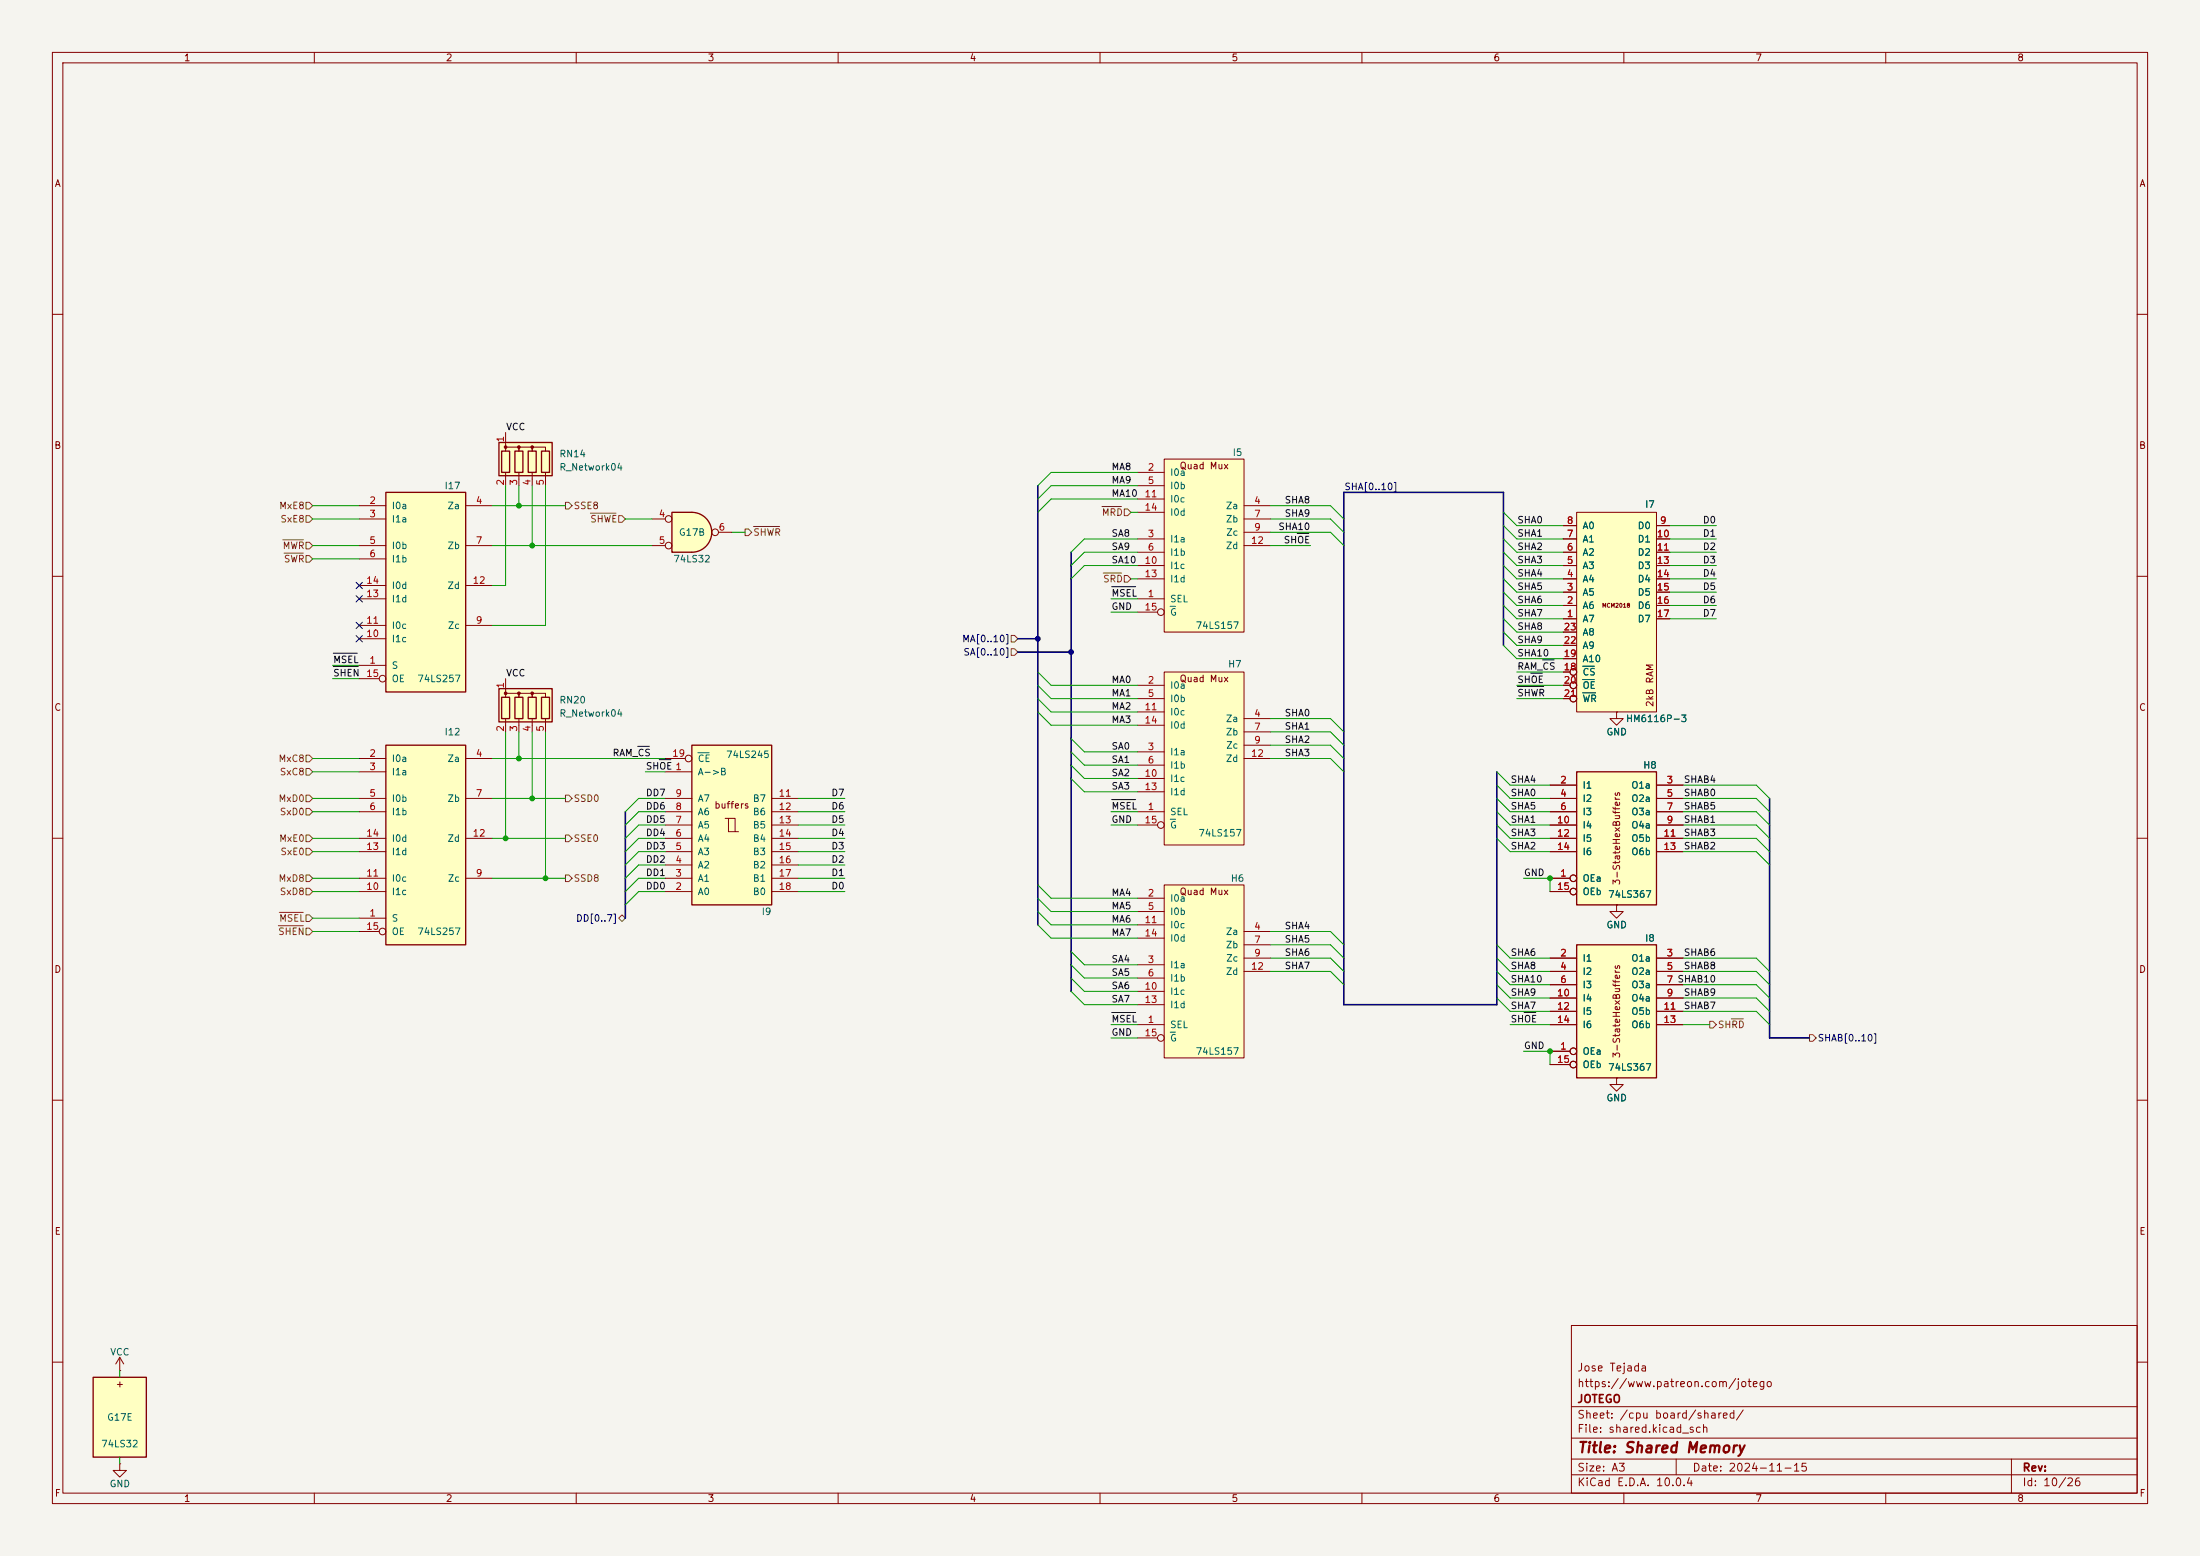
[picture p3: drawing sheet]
<svg xmlns="http://www.w3.org/2000/svg" width="420mm" height="297mm" viewBox="0 0 420 297" stroke-linecap="round" stroke-linejoin="round" font-family="sans-serif">
<path d="M0 0h420v297h-420z" fill="#f5f4ef" stroke="#f5f4ef" stroke-width=".19"/>
<g fill="none" stroke="#840000" stroke-width=".19">
<path d="M10 10h400v277h-400zM12 12h396v273h-396zM60 10v2M110 10v2M160 10v2M210 10v2M260 10v2M310 10v2M360 10v2M10 60h2M408 60h2M10 110h2"/>
<path d="M408 110h2M10 160h2M408 160h2M10 210h2M408 210h2M300 253h108v32h-108zM10 260h2M300 278.5h108M300 274.5h108M300 268.5h108M320 278.5v3M384 278.5v6.5"/>
<path d="M408 260h2M60 285v2M110 285v2M160 285v2M210 285v2M260 285v2M300 281.5h108M310 285v2M360 285v2"/>
</g>
<path d="M222.2 128.3h15.3v33h-15.3z" fill="#ffffc2"/>
<g fill="none" stroke="#840000" stroke-width=".19">
<path d="M217.2 130.8h5M217.2 133.4h5M217.2 135.9h5M217.2 138.4h5M222.2 128.3h15.3v33h-15.3zM237.5 137.2h5.1M237.5 139.7h5.1M217.2 154.9h5M217.2 143.5h5M217.2 146.1h5M217.2 148.6h5M217.2 151.1h5"/>
<path d="M217.2 157.5h3.8M237.5 142.2h5.1M237.5 144.8h5.1"/>
<circle cx="221.6" cy="157.5" r=".63"/>
</g>
<path d="M223.4 156.4h1" fill="none" stroke="#006464" stroke-width=".19"/>
<path d="M222.2 168.9h15.3v33h-15.3z" fill="#ffffc2"/>
<g fill="none" stroke="#840000" stroke-width=".19">
<path d="M217.2 171.5h5M217.2 174h5M217.2 176.5h5M217.2 179.1h5M222.2 168.9h15.3v33h-15.3zM237.5 177.8h5.1M217.2 195.6h5M217.2 184.2h5M217.2 186.7h5M217.2 189.2h5M217.2 191.8h5M217.2 198.1h3.8"/>
<path d="M237.5 180.3h5.1M237.5 182.9h5.1M237.5 185.4h5.1"/>
<circle cx="221.6" cy="198.1" r=".63"/>
</g>
<path d="M223.4 197h1" fill="none" stroke="#006464" stroke-width=".19"/>
<path d="M132.1 142.2h15.2v30.5h-15.2z" fill="#ffffc2"/>
<g fill="none" stroke="#840000" stroke-width=".19">
<path d="M127 147.3h5.1M127 157.5h5.1M127 154.9h5.1M127 152.4h5.1M127 144.8h3.8M138.4 156.2h1.9v2.6h.7M139.1 156.2v2.6h1.2M147.3 157.5h5.1M147.3 154.9h5.1M147.3 152.4h5.1M127 170.2h5.1M127 167.6h5.1"/>
<path d="M127 165.1h5.1M127 162.6h5.1M127 160h5.1M147.3 170.2h5.1M147.3 167.6h5.1M147.3 165.1h5.1M147.3 162.6h5.1M147.3 160h5.1"/>
<circle cx="131.4" cy="144.8" r=".63"/>
</g>
<path d="M132.1 142.2h15.2v30.5h-15.2z" fill="none" stroke="#840000" stroke-width=".25"/>
<path d="M133.2 143.7h2.2" fill="none" stroke="#006464" stroke-width=".19"/>
<path d="M95.2 84.5h10.2v6.3h-10.2z" fill="#ffffc2"/>
<path d="M95.2 84.5h10.2v6.3h-10.2zM95.8 86.1h1.5v4.1h-1.5zM98.3 86.1h1.5v4.1h-1.5zM100.8 86.1h1.6v4.1h-1.6zM103.4 86.1h1.5v4.1h-1.5z" fill="none" stroke="#840000" stroke-width=".25"/>
<g fill="#840000" stroke="#840000" stroke-width=".19">
<circle cx="96.5" cy="85.3" r=".25"/>
<circle cx="99.1" cy="85.3" r=".25"/>
<circle cx="101.6" cy="85.3" r=".25"/>
</g>
<path d="M96.5 86.1v-.8h2.6v.8v-.8h2.5v.8v-.8h2.5v.8M96.5 82.6v2.5M96.5 90.2v2.5M99.1 90.2v2.5M101.6 90.2v2.5M104.1 90.2v2.5" fill="none" stroke="#840000" stroke-width=".19"/>
<path d="M132.1 97.8a3.8 3.8 0 0 1 3.8 3.8 3.8 3.8 0 0 1-3.8 3.8z" fill="#ffffc2" stroke="#ffffc2" stroke-width=".19"/>
<path d="M128.3 97.8h3.8v7.6h-3.8z" fill="#ffffc2"/>
<path d="M128.3 97.8h3.8a3.8 3.8 0 0 1 3.8 3.8 3.8 3.8 0 0 1-3.8 3.8h-3.8z" fill="none" stroke="#840000" stroke-width=".25"/>
<g fill="none" stroke="#840000" stroke-width=".19">
<path d="M124.5 99.1h2.5M124.5 104.1h2.5M137.2 101.6h2.5"/>
<circle cx="127.6" cy="99.1" r=".63"/>
<circle cx="127.6" cy="104.1" r=".63"/>
<circle cx="136.5" cy="101.6" r=".63"/>
</g>
<path d="M95.2 131.4h10.2v6.4h-10.2z" fill="#ffffc2"/>
<path d="M95.2 131.4h10.2v6.4h-10.2zM95.8 133.1h1.5v4.1h-1.5zM98.3 133.1h1.5v4.1h-1.5zM100.8 133.1h1.6v4.1h-1.6zM103.4 133.1h1.5v4.1h-1.5z" fill="none" stroke="#840000" stroke-width=".25"/>
<g fill="#840000" stroke="#840000" stroke-width=".19">
<circle cx="96.5" cy="132.3" r=".25"/>
<circle cx="99.1" cy="132.3" r=".25"/>
<circle cx="101.6" cy="132.3" r=".25"/>
</g>
<path d="M96.5 133.1v-.8h2.6v.8v-.8h2.5v.8v-.8h2.5v.8M96.5 129.5v2.6M96.5 137.2v2.5M99.1 137.2v2.5M101.6 137.2v2.5M104.1 137.2v2.5" fill="none" stroke="#840000" stroke-width=".19"/>
<path d="M73.7 94h15.2v38.1h-15.2z" fill="#ffffc2"/>
<path d="M73.7 94h15.2v38.1h-15.2z" fill="none" stroke="#840000" stroke-width=".25"/>
<g fill="none" stroke="#840000" stroke-width=".19">
<path d="M68.6 96.5h5.1M68.6 99.1h5.1M88.9 96.5h5.1M68.6 104.1h5.1M68.6 106.7h5.1M68.6 119.4h5.1M68.6 111.8h5.1M68.6 114.3h5.1M88.9 104.1h5.1M88.9 119.4h5.1M88.9 111.8h5.1M68.6 127h5.1"/>
<path d="M68.6 121.9h5.1M68.6 129.5h3.8"/>
<circle cx="73" cy="129.5" r=".63"/>
</g>
<path d="M73.7 142.2h15.2v38.1h-15.2z" fill="#ffffc2"/>
<path d="M73.7 142.2h15.2v38.1h-15.2z" fill="none" stroke="#840000" stroke-width=".25"/>
<g fill="none" stroke="#840000" stroke-width=".19">
<path d="M68.6 144.8h5.1M68.6 147.3h5.1M68.6 152.4h5.1M68.6 154.9h5.1M88.9 144.8h5.1M88.9 152.4h5.1M68.6 175.3h5.1M68.6 167.6h5.1M68.6 170.2h5.1M68.6 160h5.1M68.6 162.6h5.1M68.6 177.8h3.8"/>
<path d="M88.9 167.6h5.1M88.9 160h5.1"/>
<circle cx="73" cy="177.8" r=".63"/>
</g>
<path d="M301 147.3h15.2v25.4h-15.2z" fill="#ffffc2"/>
<path d="M301 147.3h15.2v25.4h-15.2z" fill="none" stroke="#840000" stroke-width=".25"/>
<g fill="none" stroke="#840000" stroke-width=".19">
<path d="M295.9 149.9h5.1M295.9 152.4h5.1M295.9 154.9h5.1M295.9 157.5h5.1M316.2 149.9h5.1M316.2 152.4h5.1M316.2 154.9h5.1M316.2 157.5h5.1M295.9 167.6h3.8M295.9 160h5.1M295.9 162.6h5.1M295.9 170.2h3.8"/>
<path d="M316.2 160h5.1M316.2 162.6h5.1M22.9 279.4v1.3h1.2l-1.2 1.2-1.3-1.2h1.3M22.9 279.4h.1"/>
<circle cx="300.4" cy="170.2" r=".63"/>
<circle cx="300.4" cy="167.6" r=".63"/>
</g>
<path d="M17.8 262.9h10.1v15.2h-10.1z" fill="#ffffc2"/>
<path d="M17.8 262.9h10.1v15.2h-10.1z" fill="none" stroke="#840000" stroke-width=".25"/>
<path d="M308.6 172.7v1.3h1.3l-1.3 1.3-1.3-1.3h1.3M308.6 172.7h.1M308.6 205.7v1.3h1.3l-1.3 1.3-1.3-1.3h1.3M308.6 205.7h.1M22.9 259.1l-.8 1.2M22.9 259.1l.7 1.2M22.9 259.1v2.5M22.9 261.6h.1" fill="none" stroke="#840000" stroke-width=".19"/>
<path d="M222.2 87.6h15.3v33.1h-15.3z" fill="#ffffc2"/>
<g fill="none" stroke="#840000" stroke-width=".19">
<path d="M217.2 90.2h5M217.2 92.7h5M217.2 95.3h5M217.2 97.8h5M222.2 87.6h15.3v33.1h-15.3zM237.5 96.5h5.1M237.5 99.1h5.1M217.2 114.3h5M217.2 102.9h5M217.2 105.4h5M217.2 108h5M217.2 110.5h5"/>
<path d="M217.2 116.8h3.8M237.5 101.6h5.1M237.5 104.1h5.1"/>
<circle cx="221.6" cy="116.8" r=".63"/>
</g>
<path d="M223.4 115.7h1" fill="none" stroke="#006464" stroke-width=".19"/>
<path d="M301 180.3h15.2v25.4h-15.2z" fill="#ffffc2"/>
<path d="M301 180.3h15.2v25.4h-15.2z" fill="none" stroke="#840000" stroke-width=".25"/>
<g fill="none" stroke="#840000" stroke-width=".19">
<path d="M308.6 135.9v1.3h1.3l-1.3 1.2-1.3-1.2h1.3M308.6 135.9h.1M295.9 182.9h5.1M295.9 185.4h5.1M295.9 188h5.1M295.9 190.5h5.1M295.9 193h5.1M295.9 195.6h5.1M316.2 182.9h5.1M316.2 185.4h5.1M316.2 188h5.1M316.2 190.5h5.1"/>
<path d="M316.2 193h5.1M316.2 195.6h5.1M295.9 200.7h3.8M295.9 203.2h3.8"/>
<circle cx="300.4" cy="203.2" r=".63"/>
<circle cx="300.4" cy="200.7" r=".63"/>
</g>
<path d="M301 97.8h15.2v38.1h-15.2z" fill="#ffffc2"/>
<g fill="none" stroke="#840000" stroke-width=".19">
<path d="M301 97.8h15.2v38.1h-15.2zM298.4 118.1h2.6M298.4 115.6h2.6M298.4 113h2.6M298.4 110.5h2.6M298.4 108h2.6M298.4 105.4h2.6M298.4 102.9h2.6M298.4 100.3h2.6M316.2 118.1h2.6M316.2 115.6h2.6M316.2 113h2.6"/>
<path d="M316.2 110.5h2.6M316.2 108h2.6M316.2 105.4h2.6M316.2 102.9h2.6M316.2 100.3h2.6M298.4 128.3h1.3M298.4 125.7h2.6M298.4 130.8h1.3M298.4 133.4h1.3M298.4 123.2h2.6M298.4 120.7h2.6M308.6 135.9h.1"/>
<path d="M295.9 149.9h5.1M295.9 152.4h5.1M295.9 154.9h5.1M295.9 157.5h5.1M316.2 149.9h5.1M316.2 152.4h5.1M316.2 154.9h5.1M316.2 157.5h5.1M295.9 167.6h3.8M295.9 160h5.1M295.9 162.6h5.1M295.9 170.2h3.8"/>
<path d="M308.6 172.7h.1M316.2 160h5.1M316.2 162.6h5.1M295.9 182.9h5.1M295.9 185.4h5.1M295.9 188h5.1M295.9 190.5h5.1M295.9 193h5.1M295.9 195.6h5.1M316.2 182.9h5.1M316.2 185.4h5.1M316.2 188h5.1"/>
<path d="M316.2 190.5h5.1M316.2 193h5.1M316.2 195.6h5.1M295.9 200.7h3.8M295.9 203.2h3.8M308.6 205.7h.1"/>
<circle cx="300.4" cy="133.3" r=".63"/>
<circle cx="300.4" cy="130.8" r=".63"/>
<circle cx="300.4" cy="128.3" r=".63"/>
<circle cx="300.4" cy="170.2" r=".63"/>
<circle cx="300.4" cy="167.6" r=".63"/>
<circle cx="300.4" cy="203.2" r=".63"/>
<circle cx="300.4" cy="200.7" r=".63"/>
</g>
<path d="M302.1 127.2h2.3M302.1 129.7h2.3M302.1 132.2h2.5" fill="none" stroke="#006464" stroke-width=".19"/>
<g fill="none" stroke="#725600" stroke-width=".19">
<path d="M58.4 95.9h.7l.6 .6-.6 .7h-.7zM58.4 98.4h.7l.6 .7-.6 .6h-.7zM107.9 95.9h.7l.6 .6-.6 .7h-.7zM112.7 98h4.9M118.1 98.4h.6l.7 .7-.7 .6h-.6zM210.4 96.7h3.7M214.6 97.2h.7l.6 .6-.6 .6h-.7zM54 103h3.9M54.2 105.6h3.7M58.4 106h.7l.6 .7-.6 .6h-.7zM58.4 103.5h.7l.6 .6-.6 .7h-.7zM142.2 101h.7l.6 .6-.6 .6h-.7z"/>
<path d="M143.8 100.5h5M210.6 109.4h3.5M214.6 109.9h.7l.6 .6-.6 .6h-.7zM193 121.3h.7l.6 .6-.6 .7h-.7zM193 123.8h.7l.6 .7-.6 .6h-.7zM58.4 144.1h.7l.6 .7-.6 .6h-.7zM58.4 154.3h.7l.6 .6-.6 .7h-.7zM58.4 159.4h.7l.6 .6-.6 .7h-.7zM58.4 151.8h.7l.6 .6-.6 .6h-.7zM58.4 146.7h.7l.6 .6-.6 .7h-.7zM107.9 159.4h.7l.6 .6-.6 .7h-.7zM107.9 151.8h.7l.6 .6-.6 .6h-.7z"/>
<path d="M53.1 176.7h4.8M53.3 174.2h4.6M58.4 167h.7l.6 .6-.6 .7h-.7zM58.4 161.9h.7l.6 .7-.6 .6h-.7zM58.4 174.6h.7l.6 .7-.6 .6h-.7zM58.4 169.5h.7l.6 .7-.6 .6h-.7zM58.4 177.2h.7l.6 .6-.6 .6h-.7zM107.9 167h.7l.6 .6-.6 .7h-.7zM118.1 175.3l.6-.7 .7 .7-.7 .6zM326.4 194.9h.6l.7 .7-.7 .6h-.6zM330.5 194.5h2.3M345.4 197.5h.7l.6 .6-.6 .7h-.7z"/>
</g>
<path d="M212.2 112h4.6M247.6 101.8h2.3M63.6 124.7h4.6M63.6 127.2h4.8M289.7 131h5M292.2 128.5h2.3M294.5 126h2.2M121.7 142.5h2.3M125.9 145h2.2M212.2 152.6h4.6M212.2 193.3h4.6M291 193.3h2.2" fill="none" stroke="#0f0f0f" stroke-width=".19"/>
<path d="M198.1 92.7v83.8M204.5 105.4v83.8M194.3 124.5h10.2M194.3 121.9h3.8M287 123.2v-29.2h-30.5v97.8h29.2v-44.5M119.4 154.9v20.4M337.8 152.4v45.7h7.6" fill="none" stroke="#000084" stroke-width=".3"/>
<g fill="none" stroke="#009600" stroke-width=".19">
<path d="M59.7 99.1h8.9M59.7 96.5h8.9M94 96.5h13.9M96.5 92.7v19.1h-2.5M99.1 92.7v3.8M101.6 92.7v11.4M104.1 92.7v26.7h-10.1M119.4 99.1h5.1M215.9 97.8h1.3M217.2 95.3h-16.5l-2.6 2.5M217.2 90.2h-16.5l-2.6 2.5M217.2 92.7h-16.5l-2.6 2.6"/>
<path d="M242.6 99.1h11.4l2.5 2.5M242.6 96.5h11.4l2.5 2.6M287 97.8l2.6 2.5h8.8M59.7 104.1h8.9M59.7 106.7h8.9M94 104.1h30.5M139.7 101.6h2.5M212.1 116.8h5.1M212.1 114.3h5.1M215.9 110.5h1.3M217.2 105.4h-10.2l-2.5 2.6M217.2 108h-10.2l-2.5 2.5"/>
<path d="M217.2 102.9h-10.2l-2.5 2.5M242.6 101.6h11.4l2.5 2.5M242.6 104.1h7.6M287 102.9l2.6 2.5h8.8M287 108l2.6 2.5h8.8M287 115.6l2.6 2.5h8.8M287 110.5l2.6 2.5h8.8M287 105.4l2.6 2.6h8.8M287 100.3l2.6 2.6h8.8M287 113l2.6 2.6h8.8M287 118.1l2.6 2.6h8.8M318.8 105.4h8.9"/>
<path d="M318.8 110.5h8.9M318.8 118.1h8.9M318.8 113h8.9M318.8 108h8.9M318.8 102.9h8.9M318.8 115.6h8.9M318.8 100.3h8.9M63.5 129.5h5.1M63.5 127h5.1M96.5 139.7v20.3M99.1 139.7v5.1M101.6 139.7v12.7"/>
<path d="M104.1 139.7v27.9M198.1 133.4l2.6 2.5h16.5M198.1 128.3l2.6 2.5h16.5M198.1 135.9l2.6 2.5h16.5M198.1 130.8l2.6 2.6h16.5M242.6 139.7h11.4l2.5 2.5M242.6 137.2h11.4l2.5 2.5M287 123.2l2.6 2.5h8.8M287 120.7l2.6 2.5h8.8M289.6 130.8h8.8M289.6 133.4h8.8M289.6 128.3h8.8"/>
<path d="M59.7 147.3h8.9M59.7 154.9h8.9M59.7 152.4h8.9M59.7 144.8h8.9M94 152.4h13.9M94 144.8h33M123.2 147.3h3.8M127 157.5h-5.1l-2.5 2.5M127 154.9h-5.1l-2.5 2.6M127 152.4h-5.1l-2.5 2.5M152.4 157.5h8.9M152.4 154.9h8.9"/>
<path d="M152.4 152.4h8.9M204.5 143.5l2.5 2.6h10.2M204.5 141l2.5 2.5h10.2M204.5 146.1l2.5 2.5h10.2M204.5 148.6l2.5 2.5h10.2M212.1 157.5h5.1M212.1 154.9h5.1M242.6 144.8h11.4l2.5 2.5M242.6 142.2h11.4l2.5 2.6M285.7 154.9l2.6 2.6h7.6M285.7 157.5l2.6 2.5h7.6M285.7 152.4l2.6 2.5h7.6"/>
<path d="M285.7 149.9l2.6 2.5h7.6M285.7 147.3l2.6 2.6h7.6M321.3 157.5h14l2.5 2.5M321.3 154.9h14l2.5 2.6M321.3 152.4h14l2.5 2.5M321.3 149.9h14l2.5 2.5M59.7 160h8.9M59.7 167.6h8.9M59.7 162.6h8.9M59.7 170.2h8.9M59.7 177.8h8.9M59.7 175.3h8.9"/>
<path d="M94 160h13.9M94 167.6h13.9M127 160h-5.1l-2.5 2.6M127 167.6h-5.1l-2.5 2.6M127 162.6h-5.1l-2.5 2.5M127 170.2h-5.1l-2.5 2.5M127 165.1h-5.1l-2.5 2.5M152.4 160h8.9M152.4 167.6h8.9M152.4 162.6h8.9M152.4 170.2h8.9M152.4 165.1h8.9"/>
<path d="M198.1 171.5l2.6 2.5h16.5M198.1 176.5l2.6 2.6h16.5M198.1 174l2.6 2.5h16.5M198.1 168.9l2.6 2.6h16.5M242.6 177.8h11.4l2.5 2.5M285.7 160l2.6 2.6h7.6M290.8 167.6h5.1v2.6M321.3 160h14l2.5 2.6M321.3 162.6h14l2.5 2.5M204.5 181.6l2.5 2.6h10.2M204.5 186.7l2.5 2.5h10.2M204.5 184.2l2.5 2.5h10.2"/>
<path d="M204.5 189.2l2.5 2.6h10.2M212.1 195.6h5.1M212.1 198.1h5.1M242.6 182.9h11.4l2.5 2.5M242.6 185.4h11.4l2.5 2.6M242.6 180.3h11.4l2.5 2.6M285.7 188l2.6 2.5h7.6M285.7 180.3l2.6 2.6h7.6M285.7 182.9l2.6 2.5h7.6M285.7 185.4l2.6 2.6h7.6M285.7 190.5l2.6 2.5h7.6M288.3 195.6h7.6"/>
<path d="M321.3 190.5h14l2.5 2.5M321.3 182.9h14l2.5 2.5M321.3 185.4h14l2.5 2.6M321.3 188h14l2.5 2.5M321.3 193h14l2.5 2.6M321.3 195.6h5.1M290.8 200.7h5.1v2.5M22.9 261.6v1.3M22.9 278.1v1.3"/>
</g>
<path d="M68 111.2l1.2 1.2M68 118.8l1.2 1.2M68 113.7l1.2 1.2M69.2 111.2l-1.2 1.2M69.2 118.8l-1.2 1.2M69.2 113.7l-1.2 1.2M68 121.3l1.2 1.2M69.2 121.3l-1.2 1.2" fill="none" stroke="#000084" stroke-width=".19"/>
<g fill="#009600" stroke="#009600" stroke-width=".19">
<circle cx="295.9" cy="167.6" r=".46"/>
<circle cx="295.9" cy="200.7" r=".46"/>
<circle cx="104.1" cy="167.6" r=".46"/>
<circle cx="96.5" cy="160" r=".46"/>
<circle cx="101.6" cy="152.4" r=".46"/>
<circle cx="101.6" cy="104.1" r=".46"/>
<circle cx="99.1" cy="96.5" r=".46"/>
<circle cx="99.1" cy="144.8" r=".46"/>
</g>
<g fill="#000084" stroke="#000084" stroke-width=".19">
<circle cx="198.1" cy="121.9" r=".46"/>
<circle cx="204.5" cy="124.5" r=".46"/>
</g>
<text font-size="2" fill="#840000" x="301" y="277.8">Title: Shared Memory</text>
<g font-size="1.5" fill="#840000">
<text x="301" y="262.1">Jose Tejada</text>
<text x="301" y="268.1">JOTEGO</text>
<text x="301" y="265.1">https://www.patreon.com/jotego</text>
<text x="301" y="273.8">File: shared.kicad_sch</text>
<text x="301" y="271.1">Sheet: /cpu board/shared/</text>
<text x="301" y="281.2">Size: A3</text>
<text x="323" y="281.2">Date: 2024-11-15</text>
<text x="386" y="281.2">Rev:</text>
<text x="301" y="284">KiCad E.D.A. 10.0.4</text>
<text x="386" y="284">Id: 10/26</text>
</g>
<g font-size="1.3" fill="#840000">
<text x="35" y="12">1</text>
<text x="85" y="12">2</text>
<text x="135" y="12">3</text>
<text x="185" y="12">4</text>
<text x="235" y="12">5</text>
<text x="285" y="12">6</text>
<text x="335" y="12">7</text>
<text x="385" y="12">8</text>
<text x="10.3" y="36">A</text>
<text x="408.3" y="36">A</text>
<text x="10.3" y="86">B</text>
<text x="225.1" y="89.9">Quad Mux</text>
<text x="408.2" y="86">B</text>
<text x="225.1" y="130.5">Quad Mux</text>
<text x="10.3" y="136">C</text>
<text x="315.9" y="135.1" transform="rotate(-90 315.9 135.1)">2kB RAM</text>
<text x="408.2" y="136">C</text>
<text x="136.3" y="154.6">buffers</text>
<text x="225.1" y="171.2">Quad Mux</text>
<text x="309.6" y="169.1" transform="rotate(-90 309.6 169.1)">3-StateHexBuffers</text>
<text x="10.3" y="186">D</text>
<text x="408.2" y="186">D</text>
<text x="309.6" y="202.1" transform="rotate(-90 309.6 202.1)">3-StateHexBuffers</text>
<text x="10.3" y="236">E</text>
<text x="408.3" y="236">E</text>
<text x="22" y="265.1">+</text>
<text x="10.3" y="286">F</text>
<text x="35" y="287">1</text>
<text x="85" y="287">2</text>
<text x="135" y="287">3</text>
<text x="185" y="287">4</text>
<text x="235" y="287">5</text>
<text x="285" y="287">6</text>
<text x="335" y="287">7</text>
<text x="385" y="287">8</text>
<text x="408.3" y="286">F</text>
</g>
<g font-size="1.3" fill="#0f0f0f">
<text x="96.5" y="82.4">VCC</text>
<text x="212.1" y="95.1">MA10</text>
<text x="212.1" y="90">MA8</text>
<text x="212.1" y="92.6">MA9</text>
<text x="243.9" y="101.5">SHA10</text>
<text x="245.1" y="96.4">SHA8</text>
<text x="245.1" y="98.9">SHA9</text>
<text x="289.6" y="100.2">SHA0</text>
<text x="325" y="100.2">D0</text>
<text x="212.1" y="107.8">SA10</text>
<text x="212.1" y="102.7">SA8</text>
<text x="212.1" y="105.3">SA9</text>
<text x="245" y="104">SHOE</text>
<text x="289.6" y="102.7">SHA1</text>
<text x="289.6" y="105.3">SHA2</text>
<text x="289.6" y="107.8">SHA3</text>
<text x="325" y="102.7">D1</text>
<text x="325" y="105.3">D2</text>
<text x="325" y="107.8">D3</text>
<text x="289.6" y="110.4">SHA4</text>
<text x="289.6" y="112.9">SHA5</text>
<text x="325" y="112.9">D5</text>
<text x="325" y="110.4">D4</text>
<text x="212.1" y="116.7">GND</text>
<text x="212.1" y="114.2">MSEL</text>
<text x="289.6" y="115.4">SHA6</text>
<text x="289.6" y="118">SHA7</text>
<text x="325" y="118">D7</text>
<text x="325" y="115.4">D6</text>
<text x="289.6" y="123.1">SHA9</text>
<text x="289.6" y="120.5">SHA8</text>
<text x="289.6" y="125.6">SHA10</text>
<text x="63.5" y="126.9">MSEL</text>
<text x="63.5" y="129.4">SHEN</text>
<text x="96.5" y="129.4">VCC</text>
<text x="212.1" y="130.7">MA0</text>
<text x="289.6" y="128.1">RAM_CS</text>
<text x="289.6" y="130.7">SHOE</text>
<text x="212.1" y="135.8">MA2</text>
<text x="212.1" y="133.2">MA1</text>
<text x="245.1" y="137">SHA0</text>
<text x="289.6" y="133.2">SHWR</text>
<text x="212.1" y="138.3">MA3</text>
<text x="212.1" y="143.4">SA0</text>
<text x="245.1" y="142.1">SHA2</text>
<text x="245.1" y="139.6">SHA1</text>
<text x="116.8" y="144.7">RAM_CS</text>
<text x="123.2" y="147.2">SHOE 1</text>
<text x="212.1" y="145.9">SA1</text>
<text x="212.1" y="148.5">SA2</text>
<text x="245.1" y="144.7">SHA3</text>
<text x="288.3" y="149.7">SHA4</text>
<text x="321.3" y="149.7">SHAB4</text>
<text x="123.2" y="154.8">DD6</text>
<text x="123.2" y="152.3">DD7</text>
<text x="158.6" y="154.8">D6</text>
<text x="158.6" y="152.3">D7</text>
<text x="212.1" y="154.8">MSEL</text>
<text x="212.1" y="151">SA3</text>
<text x="288.3" y="154.8">SHA5</text>
<text x="288.3" y="152.3">SHA0</text>
<text x="321.3" y="154.8">SHAB5</text>
<text x="321.3" y="152.3">SHAB0</text>
<text x="123.2" y="159.9">DD4</text>
<text x="123.2" y="157.4">DD5</text>
<text x="158.6" y="157.4">D5</text>
<text x="158.6" y="159.9">D4</text>
<text x="212.1" y="157.4">GND</text>
<text x="288.3" y="157.4">SHA1</text>
<text x="288.3" y="159.9">SHA3</text>
<text x="321.3" y="157.4">SHAB1</text>
<text x="321.3" y="159.9">SHAB3</text>
<text x="123.2" y="165">DD2</text>
<text x="123.2" y="167.5">DD1</text>
<text x="123.2" y="162.4">DD3</text>
<text x="158.6" y="162.4">D3</text>
<text x="158.6" y="167.5">D1</text>
<text x="158.6" y="165">D2</text>
<text x="288.3" y="162.4">SHA2</text>
<text x="290.8" y="167.5">GND</text>
<text x="321.3" y="162.4">SHAB2</text>
<text x="123.2" y="170.1">DD0</text>
<text x="158.6" y="170.1">D0</text>
<text x="212.1" y="171.3">MA4</text>
<text x="212.1" y="173.9">MA5</text>
<text x="212.1" y="176.4">MA6</text>
<text x="212.1" y="178.9">MA7</text>
<text x="245.1" y="177.7">SHA4</text>
<text x="212.1" y="184">SA4</text>
<text x="245.1" y="182.8">SHA6</text>
<text x="245.1" y="185.3">SHA7</text>
<text x="245.1" y="180.2">SHA5</text>
<text x="288.3" y="185.3">SHA8</text>
<text x="288.3" y="182.8">SHA6</text>
<text x="321.3" y="185.3">SHAB8</text>
<text x="321.3" y="182.8">SHAB6</text>
<text x="212.1" y="189.1">SA6</text>
<text x="212.1" y="186.6">SA5</text>
<text x="212.1" y="191.6">SA7</text>
<text x="288.3" y="190.4">SHA9</text>
<text x="288.3" y="187.8">SHA10</text>
<text x="321.3" y="190.4">SHAB9</text>
<text x="212.1" y="198">GND</text>
<text x="212.1" y="195.5">MSEL</text>
<text x="288.3" y="192.9">SHA7</text>
<text x="288.3" y="195.5">SHOE</text>
<text x="321.3" y="192.9">SHAB7</text>
<text x="290.8" y="200.5">GND</text>
</g>
<g font-size="1.3" fill="#a90000">
<text x="96.5" y="84.5" transform="rotate(-90 96.5 84.5)">1</text>
<text x="96.5" y="92.8" transform="rotate(-90 96.5 92.8)">2</text>
<text x="99" y="92.8" transform="rotate(-90 99 92.8)">3</text>
<text x="101.6" y="92.8" transform="rotate(-90 101.6 92.8)">4</text>
<text x="104.1" y="92.8" transform="rotate(-90 104.1 92.8)">5</text>
<text x="218.4" y="95.2">11</text>
<text x="219" y="90.1">2</text>
<text x="219" y="92.7">5</text>
<text x="70.4" y="96.5">2</text>
<text x="70.4" y="99">3</text>
<text x="90.7" y="96.5">4</text>
<text x="125.7" y="99">4</text>
<text x="137.1" y="101.6">6</text>
<text x="218.4" y="97.8">14</text>
<text x="239.3" y="96.5">4</text>
<text x="239.3" y="99">7</text>
<text x="239.3" y="101.6">9</text>
<text x="299" y="100.3">8</text>
<text x="316.8" y="100.3">9</text>
<text x="70.4" y="104.1">5</text>
<text x="70.4" y="106.7">6</text>
<text x="90.7" y="104.1">7</text>
<text x="125.7" y="104.1">5</text>
<text x="218.4" y="107.9">10</text>
<text x="219" y="102.8">3</text>
<text x="219" y="105.4">6</text>
<text x="238.7" y="104.1">12</text>
<text x="299" y="107.9">5</text>
<text x="299" y="105.4">6</text>
<text x="299" y="102.8">7</text>
<text x="316.2" y="102.8">10</text>
<text x="316.2" y="105.4">11</text>
<text x="316.2" y="107.9">13</text>
<text x="69.8" y="111.7">14</text>
<text x="90.1" y="111.7">12</text>
<text x="218.4" y="110.5">13</text>
<text x="299" y="113">3</text>
<text x="299" y="110.5">4</text>
<text x="316.2" y="110.5">14</text>
<text x="316.2" y="113">15</text>
<text x="69.8" y="119.4">11</text>
<text x="69.8" y="114.3">13</text>
<text x="90.7" y="119.4">9</text>
<text x="218.4" y="116.8">15</text>
<text x="219" y="114.3">1</text>
<text x="299" y="118.1">1</text>
<text x="299" y="115.5">2</text>
<text x="316.2" y="115.5">16</text>
<text x="316.2" y="118.1">17</text>
<text x="69.8" y="121.9">10</text>
<text x="298.4" y="125.7">19</text>
<text x="298.4" y="123.2">22</text>
<text x="298.4" y="120.6">23</text>
<text x="69.8" y="129.5">15</text>
<text x="70.4" y="127">1</text>
<text x="96.5" y="131.5" transform="rotate(-90 96.5 131.5)">1</text>
<text x="219" y="130.8">2</text>
<text x="298.4" y="128.2">18</text>
<text x="298.4" y="130.8">20</text>
<text x="218.4" y="135.9">11</text>
<text x="219" y="133.3">5</text>
<text x="239.3" y="137.1">4</text>
<text x="298.4" y="133.3">21</text>
<text x="96.5" y="139.8" transform="rotate(-90 96.5 139.8)">2</text>
<text x="99" y="139.8" transform="rotate(-90 99 139.8)">3</text>
<text x="101.6" y="139.8" transform="rotate(-90 101.6 139.8)">4</text>
<text x="104.1" y="139.8" transform="rotate(-90 104.1 139.8)">5</text>
<text x="218.4" y="138.4">14</text>
<text x="219" y="143.5">3</text>
<text x="239.3" y="139.7">7</text>
<text x="239.3" y="142.2">9</text>
<text x="70.4" y="144.8">2</text>
<text x="70.4" y="147.3">3</text>
<text x="90.7" y="144.8">4</text>
<text x="128.2" y="144.8">19</text>
<text x="218.4" y="148.6">10</text>
<text x="219" y="146">6</text>
<text x="238.7" y="144.8">12</text>
<text x="297.7" y="149.8">2</text>
<text x="318.1" y="149.8">3</text>
<text x="70.4" y="152.4">5</text>
<text x="70.4" y="154.9">6</text>
<text x="90.7" y="152.4">7</text>
<text x="128.8" y="154.9">8</text>
<text x="128.8" y="152.4">9</text>
<text x="148.5" y="152.4">11</text>
<text x="148.5" y="154.9">12</text>
<text x="218.4" y="151.1">13</text>
<text x="219" y="154.9">1</text>
<text x="297.7" y="152.4">4</text>
<text x="297.7" y="154.9">6</text>
<text x="318.1" y="152.4">5</text>
<text x="318.1" y="154.9">7</text>
<text x="69.8" y="160">14</text>
<text x="90.1" y="160">12</text>
<text x="128.8" y="160">6</text>
<text x="128.8" y="157.5">7</text>
<text x="148.5" y="157.5">13</text>
<text x="148.5" y="160">14</text>
<text x="218.4" y="157.5">15</text>
<text x="297.1" y="157.5">10</text>
<text x="297.1" y="160">12</text>
<text x="317.5" y="160">11</text>
<text x="318.1" y="157.5">9</text>
<text x="69.8" y="167.6">11</text>
<text x="69.8" y="162.5">13</text>
<text x="90.7" y="167.6">9</text>
<text x="128.8" y="167.6">3</text>
<text x="128.8" y="165.1">4</text>
<text x="128.8" y="162.5">5</text>
<text x="148.5" y="162.5">15</text>
<text x="148.5" y="165.1">16</text>
<text x="148.5" y="167.6">17</text>
<text x="297.1" y="162.5">14</text>
<text x="297.7" y="167.6">1</text>
<text x="317.5" y="162.5">13</text>
<text x="69.8" y="170.2">10</text>
<text x="128.8" y="170.2">2</text>
<text x="148.5" y="170.2">18</text>
<text x="219" y="171.4">2</text>
<text x="219" y="174">5</text>
<text x="297.1" y="170.2">15</text>
<text x="69.8" y="177.8">15</text>
<text x="70.4" y="175.2">1</text>
<text x="218.4" y="176.5">11</text>
<text x="218.4" y="179">14</text>
<text x="239.3" y="177.8">4</text>
<text x="219" y="184.1">3</text>
<text x="238.7" y="185.4">12</text>
<text x="239.3" y="180.3">7</text>
<text x="239.3" y="182.9">9</text>
<text x="297.7" y="182.9">2</text>
<text x="297.7" y="185.4">4</text>
<text x="318.1" y="182.9">3</text>
<text x="318.1" y="185.4">5</text>
<text x="218.4" y="189.2">10</text>
<text x="218.4" y="191.7">13</text>
<text x="219" y="186.7">6</text>
<text x="297.1" y="190.5">10</text>
<text x="297.7" y="187.9">6</text>
<text x="318.1" y="187.9">7 SHAB10</text>
<text x="318.1" y="190.5">9</text>
<text x="318.1" y="187.9">7</text>
<text x="219" y="195.6">1</text>
<text x="297.1" y="193">12</text>
<text x="297.1" y="195.6">14</text>
<text x="317.5" y="193">11</text>
<text x="317.5" y="195.6">13</text>
<text x="218.4" y="198.1">15</text>
<text x="297.1" y="203.2">15</text>
<text x="297.7" y="200.6">1</text>
</g>
<g font-size="1.3" fill="#006464">
<text x="106.7" y="87.6">RN14</text>
<text x="235.2" y="87.3">I5</text>
<text x="84.7" y="93.7">I17</text>
<text x="106.7" y="90.1">R_Network04</text>
<text x="223.3" y="91.1">I0a</text>
<text x="223.3" y="93.7">I0b</text>
<text x="74.7" y="97.5">I0a</text>
<text x="74.7" y="100">I1a</text>
<text x="85.3" y="97.5">Za</text>
<text x="223.3" y="96.2">I0c</text>
<text x="223.3" y="98.8">I0d</text>
<text x="233.9" y="97.5">Za</text>
<text x="233.9" y="100">Zb</text>
<text x="302" y="101.3">A0</text>
<text x="312.5" y="101.3">D0</text>
<text x="314" y="97.2">I7</text>
<text x="74.7" y="105.1">I0b</text>
<text x="74.7" y="107.7">I1b</text>
<text x="85.3" y="105.1">Zb</text>
<text x="128.4" y="107.7">74LS32</text>
<text x="129.5" y="102.6">G17B</text>
<text x="223.3" y="103.8">I1a</text>
<text x="223.3" y="106.4">I1b</text>
<text x="233.9" y="105.1">Zd</text>
<text x="234" y="102.6">Zc</text>
<text x="302" y="106.4">A2</text>
<text x="302" y="103.8">A1</text>
<text x="312.5" y="103.8">D1</text>
<text x="312.5" y="106.4">D2</text>
<text x="74.7" y="112.7">I0d</text>
<text x="85.3" y="112.7">Zd</text>
<text x="223.3" y="108.9">I1c</text>
<text x="223.3" y="111.5">I1d</text>
<text x="302" y="111.5">A4</text>
<text x="302" y="108.9">A3</text>
<text x="312.5" y="108.9">D3</text>
<text x="312.5" y="111.5">D4</text>
<text x="74.7" y="115.3">I1d</text>
<text x="223.3" y="115.3">SEL</text>
<text x="223.3" y="117.8">G</text>
<text x="302" y="119.1">A7</text>
<text x="302" y="116.5">A6</text>
<text x="302" y="114">A5</text>
<text x="312.5" y="114">D5</text>
<text x="312.5" y="116.5">D6</text>
<text x="312.5" y="119.1">D7</text>
<text x="74.7" y="122.9">I1c</text>
<text x="74.7" y="120.4">I0c</text>
<text x="85.4" y="120.4">Zc</text>
<text x="228.2" y="120.4">74LS157</text>
<text x="302" y="124.2">A9</text>
<text x="302" y="121.6">A8</text>
<text x="74.7" y="128">S</text>
<text x="74.7" y="130.5">OE</text>
<text x="79.6" y="130.5">74LS257</text>
<text x="223.3" y="131.8">I0a</text>
<text x="234.3" y="127.7">H7</text>
<text x="302" y="129.2">CS</text>
<text x="302" y="126.7">A10</text>
<text x="302" y="131.8">OE</text>
<text x="106.7" y="134.6">RN20</text>
<text x="106.7" y="137.1">R_Network04</text>
<text x="223.3" y="134.3">I0b</text>
<text x="223.3" y="136.9">I0c</text>
<text x="302" y="134.3">WR</text>
<text x="84.7" y="140.7">I12</text>
<text x="223.3" y="139.4">I0d</text>
<text x="233.9" y="138.1">Za</text>
<text x="233.9" y="140.7">Zb</text>
<text x="234" y="143.2">Zc</text>
<text x="306.6" y="140.7">GND</text>
<text x="310.3" y="138.1">HM6116P-3</text>
<text x="74.7" y="145.8">I0a</text>
<text x="74.7" y="148.3">I1a</text>
<text x="85.3" y="145.8">Za</text>
<text x="133.1" y="148.3">A-&gt;B</text>
<text x="133.1" y="145.8">CE</text>
<text x="138.5" y="145">74LS245</text>
<text x="223.3" y="144.5">I1a</text>
<text x="223.3" y="147">I1b</text>
<text x="223.3" y="149.6">I1c</text>
<text x="233.9" y="145.8">Zd</text>
<text x="313.6" y="147">H8</text>
<text x="74.7" y="153.4">I0b</text>
<text x="74.7" y="155.9">I1b</text>
<text x="85.3" y="153.4">Zb</text>
<text x="133.1" y="155.9">A6</text>
<text x="133.1" y="153.4">A7</text>
<text x="143.6" y="153.4">B7</text>
<text x="143.6" y="155.9">B6</text>
<text x="223.3" y="155.9">SEL</text>
<text x="223.3" y="152.1">I1d</text>
<text x="302" y="150.8">I1</text>
<text x="302" y="153.4">I2</text>
<text x="302" y="155.9">I3</text>
<text x="311.3" y="150.8">O1a</text>
<text x="311.3" y="153.4">O2a</text>
<text x="311.3" y="155.9">O3a</text>
<text x="74.7" y="161">I0d</text>
<text x="85.3" y="161">Zd</text>
<text x="133.1" y="161">A4</text>
<text x="133.1" y="158.5">A5</text>
<text x="143.6" y="158.5">B5</text>
<text x="143.6" y="161">B4</text>
<text x="223.3" y="158.5">G</text>
<text x="228.7" y="160">74LS157</text>
<text x="302" y="158.5">I4</text>
<text x="302" y="161">I5</text>
<text x="311.3" y="158.5">O4a</text>
<text x="311.3" y="161">O5b</text>
<text x="74.7" y="163.5">I1d</text>
<text x="133.1" y="166.1">A2</text>
<text x="133.1" y="163.5">A3</text>
<text x="143.6" y="163.5">B3</text>
<text x="143.6" y="166.1">B2</text>
<text x="302" y="163.5">I6</text>
<text x="311.3" y="163.5">O6b</text>
<text x="74.7" y="171.2">I1c</text>
<text x="74.7" y="168.6">I0c</text>
<text x="85.4" y="168.6">Zc</text>
<text x="133.1" y="171.2">A0</text>
<text x="133.1" y="168.6">A1</text>
<text x="143.6" y="168.6">B1</text>
<text x="143.6" y="171.2">B0</text>
<text x="223.3" y="172.4">I0a</text>
<text x="234.8" y="168.6">H6</text>
<text x="302" y="168.6">OEa</text>
<text x="302" y="171.2">OEb</text>
<text x="306.9" y="171.7">74LS367</text>
<text x="74.7" y="176.2">S</text>
<text x="74.7" y="178.8">OE</text>
<text x="79.6" y="178.8">74LS257</text>
<text x="145.3" y="175">I9</text>
<text x="223.3" y="175">I0b</text>
<text x="223.3" y="177.5">I0c</text>
<text x="233.9" y="178.8">Za</text>
<text x="306.6" y="177.5">GND</text>
<text x="223.3" y="185.1">I1a</text>
<text x="223.3" y="180">I0d</text>
<text x="233.9" y="181.3">Zb</text>
<text x="234" y="183.9">Zc</text>
<text x="302" y="183.9">I1</text>
<text x="311.3" y="183.9">O1a</text>
<text x="314" y="180">I8</text>
<text x="223.3" y="187.7">I1b</text>
<text x="223.3" y="190.2">I1c</text>
<text x="233.9" y="186.4">Zd</text>
<text x="302" y="186.4">I2</text>
<text x="302" y="188.9">I3</text>
<text x="302" y="191.5">I4</text>
<text x="311.3" y="186.4">O2a</text>
<text x="311.3" y="188.9">O3a</text>
<text x="311.3" y="191.5">O4a</text>
<text x="223.3" y="196.6">SEL</text>
<text x="223.3" y="192.7">I1d</text>
<text x="302" y="194">I5</text>
<text x="302" y="196.6">I6</text>
<text x="311.3" y="194">O5b</text>
<text x="311.3" y="196.6">O6b</text>
<text x="223.3" y="199.1">G</text>
<text x="228.2" y="201.6">74LS157</text>
<text x="302" y="201.6">OEa</text>
<text x="302" y="204.2">OEb</text>
<text x="306.9" y="204.7">74LS367</text>
<text x="306.6" y="210.5">GND</text>
<text x="20.9" y="259">VCC</text>
<text x="20.3" y="271.5">G17E</text>
<text x="19.2" y="276.6">74LS32</text>
<text x="20.8" y="284.2">GND</text>
</g>
<g font-size="1.3" fill="#000084">
<text x="256.5" y="93.9">SHA[0..10]</text>
<text x="183.6" y="122.9">MA[0..10]</text>
<text x="183.8" y="125.4">SA[0..10]</text>
<text x="109.9" y="176.2">DD[0..7]</text>
<text x="346.9" y="199.1">SHAB[0..10]</text>
</g>
<g font-size="1.3" fill="#725600">
<text x="53.2" y="97.5">MxE8</text>
<text x="53.4" y="100">SxE8</text>
<text x="109.4" y="97.5">SSE8</text>
<text x="112.6" y="100">SHWE</text>
<text x="210.2" y="98.8">MRD</text>
<text x="53.9" y="105.1">MWR</text>
<text x="54.1" y="107.7">SWR</text>
<text x="143.7" y="102.6">SHWR</text>
<text x="210.5" y="111.5">SRD</text>
<text x="53.1" y="145.8">MxC8</text>
<text x="53.3" y="148.3">SxC8</text>
<text x="53.1" y="153.4">MxD0</text>
<text x="53.3" y="155.9">SxD0</text>
<text x="109.4" y="153.4">SSD0</text>
<text x="53.2" y="161">MxE0</text>
<text x="109.4" y="161">SSE0</text>
<text x="53.4" y="163.5">SxE0</text>
<text x="53.1" y="168.6">MxD8</text>
<text x="53.3" y="171.2">SxD8</text>
<text x="109.4" y="168.6">SSD8</text>
<text x="53" y="178.8">SHEN</text>
<text x="53.2" y="176.2">MSEL</text>
<text x="327.9" y="196.6">SHRD</text>
</g>
<text font-size=".8" fill="#840000" x="305.8" y="116.2">MCM2018</text>
</svg>
